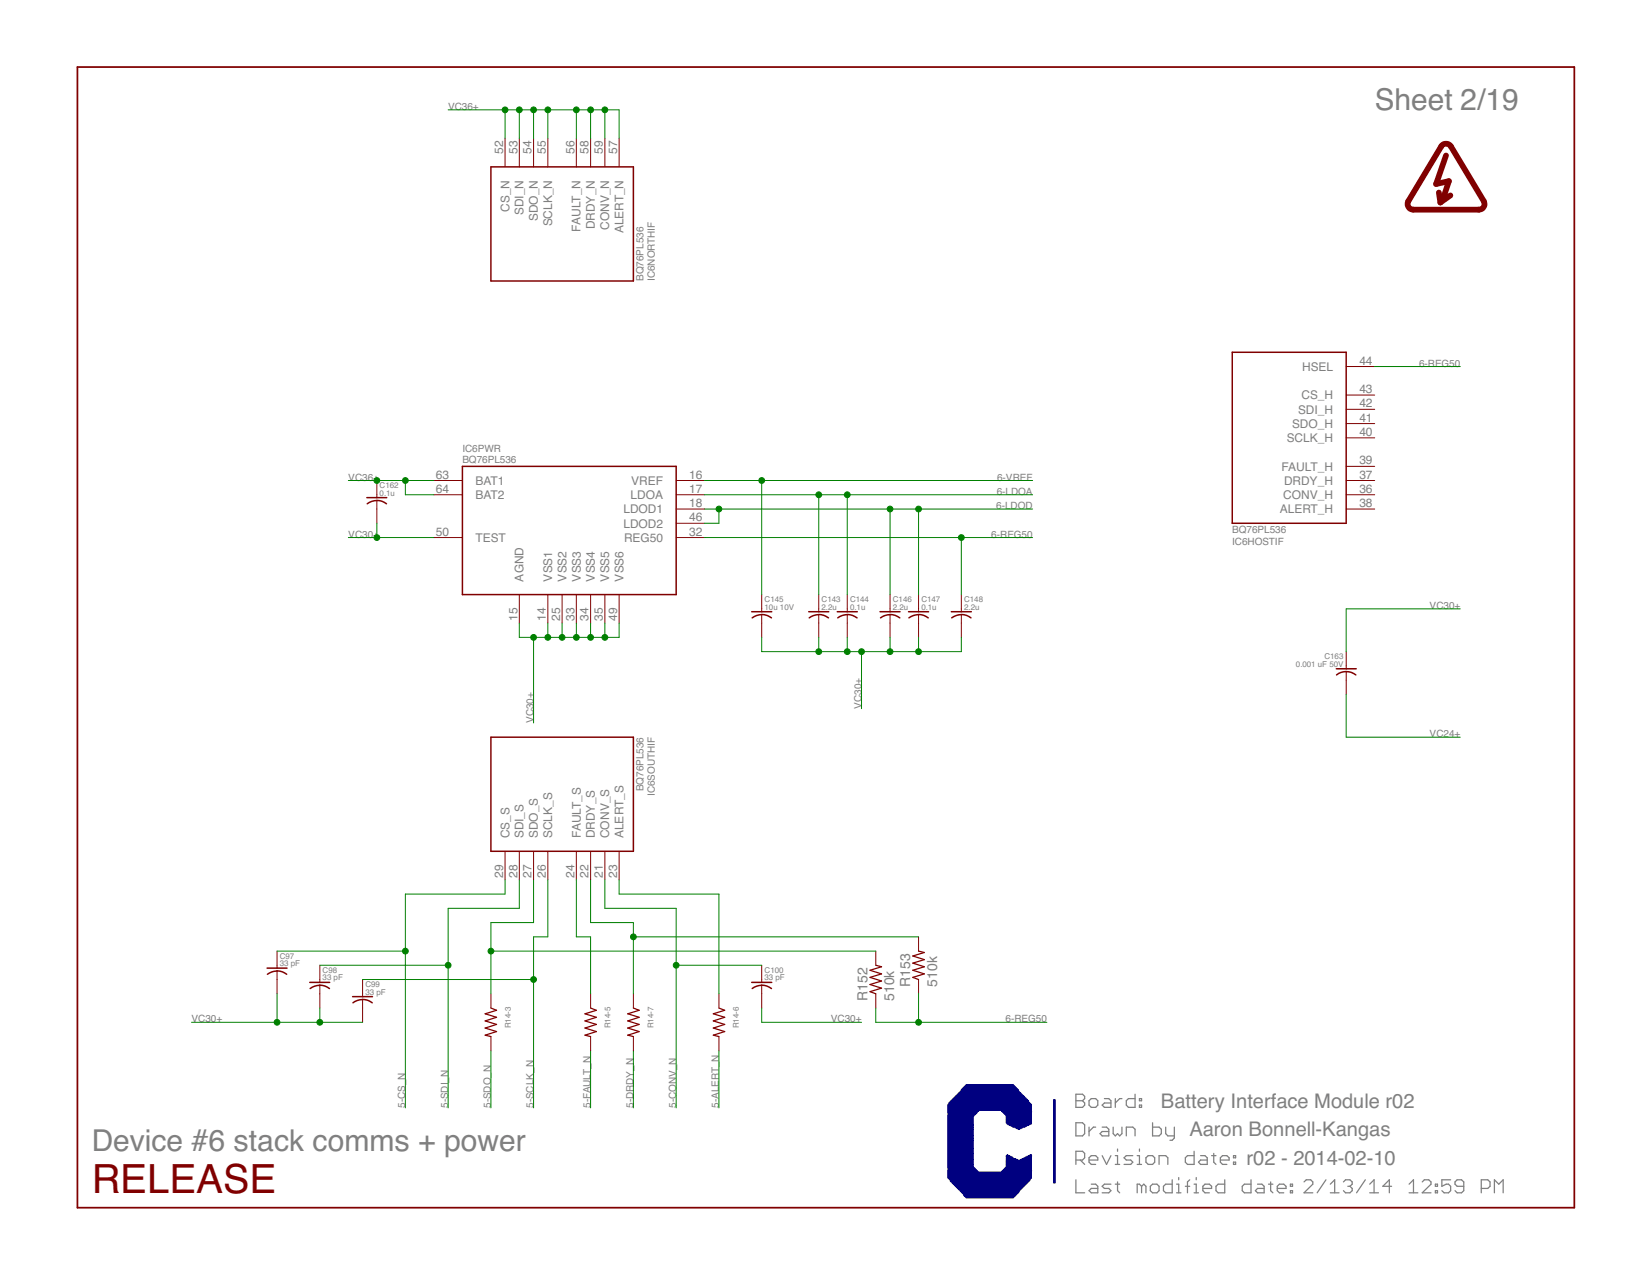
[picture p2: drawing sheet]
<svg xmlns="http://www.w3.org/2000/svg" width="279mm" height="216mm" viewBox="0 0 279 216" stroke-linecap="round" stroke-linejoin="round" font-family="sans-serif">
<g fill="#808080" stroke="#808080" stroke-width=".21">
<path d="M182.1 185.1v2.3z"/>
<path d="M182.1 185.1h1.1z"/>
<path d="M183.2 185.1l.4 .4z"/>
<path d="M183.6 185.5v.4z"/>
<path d="M183.6 185.9l-.4 .3z"/>
<path d="M183.2 186.2l.4 .4z"/>
<path d="M183.6 186.6v.4z"/>
<path d="M183.6 187l-.4 .4z"/>
<path d="M182.1 187.4h1.1z"/>
<path d="M182.1 186.2h1.1z"/>
<path d="M184.7 187.4h.7z"/>
<path d="M185.8 187l-.4 .4z"/>
<path d="M185.8 186.2v.8z"/>
<path d="M185.4 185.9l.4 .3z"/>
<path d="M184.7 185.9h.7z"/>
<path d="M184.3 186.2l.4-.3z"/>
<path d="M184.3 186.2v.8z"/>
<path d="M184.3 187l.4 .4z"/>
<path d="M186.9 185.9h.7z"/>
<path d="M187.6 185.9l.4 .3z"/>
<path d="M188 186.2v1.2z"/>
<path d="M186.9 187.4h1.1z"/>
<path d="M186.5 187l.4 .4z"/>
<path d="M186.5 187l.4-.4z"/>
<path d="M186.9 186.6h1.1z"/>
<path d="M188.7 185.9v1.5z"/>
<path d="M188.7 186.6l.8-.7z"/>
<path d="M189.5 185.9h.4z"/>
<path d="M192.1 185.1v2.3z"/>
<path d="M191 187.4h1.1z"/>
<path d="M190.6 187l.4 .4z"/>
<path d="M190.6 186.2v.8z"/>
<path d="M190.6 186.2l.4-.3z"/>
<path d="M191 185.9h1.1z"/>
<path d="M192.8 185.9h.4z"/>
<path d="M193.2 185.9v.3z"/>
<path d="M192.8 186.2h.4z"/>
<path d="M192.8 185.9v.3z"/>
<path d="M192.8 187h.4z"/>
<path d="M193.2 187v.4z"/>
<path d="M192.8 187.4h.4z"/>
<path d="M192.8 187v.4z"/>
<path d="M182.1 194.8v2.2z"/>
<path d="M182.1 194.8h1.1z"/>
<path d="M183.2 194.8l.4 .4z"/>
<path d="M183.6 195.2v.7z"/>
<path d="M183.6 195.9l-.4 .4z"/>
<path d="M182.1 196.3h1.1z"/>
<path d="M182.8 196.3l.8 .7z"/>
<path d="M184.7 197h.7z"/>
<path d="M184.3 196.6l.4 .4z"/>
<path d="M184.3 195.9v.7z"/>
<path d="M184.3 195.9l.4-.4z"/>
<path d="M184.7 195.5h.7z"/>
<path d="M185.4 195.5l.4 .4z"/>
<path d="M185.8 195.9v.4z"/>
<path d="M184.3 196.3h1.5z"/>
<path d="M186.5 195.5l.8 1.5z"/>
<path d="M188 195.5l-.7 1.5z"/>
<path d="M188.7 195.5h.4z"/>
<path d="M189.1 195.5v1.5z"/>
<path d="M188.7 197h.8z"/>
<path d="M189.1 194.4v.4z"/>
<path d="M190.2 197h1.1z"/>
<path d="M191.7 196.6l-.4 .4z"/>
<path d="M191.3 196.3l.4 .3z"/>
<path d="M190.6 196.3h.7z"/>
<path d="M190.2 195.9l.4 .4z"/>
<path d="M190.2 195.9l.4-.4z"/>
<path d="M190.6 195.5h1.1z"/>
<path d="M192.4 195.5h.4z"/>
<path d="M192.8 195.5v1.5z"/>
<path d="M192.4 197h.8z"/>
<path d="M192.8 194.4v.4z"/>
<path d="M194.3 197h.8z"/>
<path d="M195.4 196.6l-.3 .4z"/>
<path d="M195.4 195.9v.7z"/>
<path d="M195.1 195.5l.3 .4z"/>
<path d="M194.3 195.5h.8z"/>
<path d="M193.9 195.9l.4-.4z"/>
<path d="M193.9 195.9v.7z"/>
<path d="M193.9 196.6l.4 .4z"/>
<path d="M196.2 195.5v1.5z"/>
<path d="M196.2 195.5h1.1z"/>
<path d="M197.3 195.5l.3 .4z"/>
<path d="M197.6 195.9v1.1z"/>
<path d="M202.1 194.8v2.2z"/>
<path d="M201 197h1.1z"/>
<path d="M200.6 196.6l.4 .4z"/>
<path d="M200.6 195.9v.7z"/>
<path d="M200.6 195.9l.4-.4z"/>
<path d="M201 195.5h1.1z"/>
<path d="M203.2 195.5h.7z"/>
<path d="M203.9 195.5l.4 .4z"/>
<path d="M204.3 195.9v1.1z"/>
<path d="M203.2 197h1.1z"/>
<path d="M202.8 196.6l.4 .4z"/>
<path d="M202.8 196.6l.4-.3z"/>
<path d="M203.2 196.3h1.1z"/>
<path d="M205.4 195.2v1.4z"/>
<path d="M205.4 196.6l.4 .4z"/>
<path d="M205 195.5h.8z"/>
<path d="M206.9 197h.7z"/>
<path d="M206.5 196.6l.4 .4z"/>
<path d="M206.5 195.9v.7z"/>
<path d="M206.9 195.5l-.4 .4z"/>
<path d="M206.9 195.5h.7z"/>
<path d="M207.6 195.5l.4 .4z"/>
<path d="M208 195.9v.4z"/>
<path d="M206.5 196.3h1.5z"/>
<path d="M208.7 195.5h.4z"/>
<path d="M209.1 195.5v.4z"/>
<path d="M208.7 195.9h.4z"/>
<path d="M208.7 195.5v.4z"/>
<path d="M208.7 196.6h.4z"/>
<path d="M209.1 196.6v.4z"/>
<path d="M208.7 197h.4z"/>
<path d="M208.7 196.6v.4z"/>
<path d="M182.1 199.6v2.2z"/>
<path d="M182.1 201.8h1.5z"/>
<path d="M184.7 200.4h.7z"/>
<path d="M185.4 200.4l.4 .3z"/>
<path d="M185.8 200.7v1.1z"/>
<path d="M184.7 201.8h1.1z"/>
<path d="M184.3 201.5l.4 .3z"/>
<path d="M184.3 201.5l.4-.4z"/>
<path d="M184.7 201.1h1.1z"/>
<path d="M186.5 201.8h1.1z"/>
<path d="M187.6 201.8l.4-.3z"/>
<path d="M187.6 201.1l.4 .4z"/>
<path d="M186.9 201.1h.7z"/>
<path d="M186.5 200.7l.4 .4z"/>
<path d="M186.5 200.7l.4-.3z"/>
<path d="M186.9 200.4h1.1z"/>
<path d="M189.1 200v1.5z"/>
<path d="M189.1 201.5l.4 .3z"/>
<path d="M188.7 200.4h.8z"/>
<path d="M192.4 200.4v1.4z"/>
<path d="M192.4 200.4h.4z"/>
<path d="M192.8 200.4l.4 .3z"/>
<path d="M193.2 200.7v1.1z"/>
<path d="M193.2 200.7l.4-.3z"/>
<path d="M193.6 200.4l.3 .3z"/>
<path d="M193.9 200.7v1.1z"/>
<path d="M195.1 201.8h.7z"/>
<path d="M195.8 201.8l.4-.3z"/>
<path d="M196.2 200.7v.8z"/>
<path d="M195.8 200.4l.4 .3z"/>
<path d="M195.1 200.4h.7z"/>
<path d="M194.7 200.7l.4-.3z"/>
<path d="M194.7 200.7v.8z"/>
<path d="M194.7 201.5l.4 .3z"/>
<path d="M198.4 199.6v2.2z"/>
<path d="M197.3 201.8h1.1z"/>
<path d="M196.9 201.5l.4 .3z"/>
<path d="M196.9 200.7v.8z"/>
<path d="M196.9 200.7l.4-.3z"/>
<path d="M197.3 200.4h1.1z"/>
<path d="M199.1 200.4h.4z"/>
<path d="M199.5 200.4v1.4z"/>
<path d="M199.1 201.8h.8z"/>
<path d="M199.5 199.2v.4z"/>
<path d="M201 200v1.8z"/>
<path d="M201 200l.3-.4z"/>
<path d="M200.6 200.7h.7z"/>
<path d="M202.1 200.4h.3z"/>
<path d="M202.4 200.4v1.4z"/>
<path d="M202.1 201.8h.7z"/>
<path d="M202.4 199.2v.4z"/>
<path d="M203.9 201.8h.8z"/>
<path d="M203.6 201.5l.3 .3z"/>
<path d="M203.6 200.7v.8z"/>
<path d="M203.6 200.7l.3-.3z"/>
<path d="M203.9 200.4h.8z"/>
<path d="M204.7 200.4l.3 .3z"/>
<path d="M205 200.7v.4z"/>
<path d="M203.6 201.1h1.4z"/>
<path d="M207.3 199.6v2.2z"/>
<path d="M206.1 201.8h1.2z"/>
<path d="M205.8 201.5l.3 .3z"/>
<path d="M205.8 200.7v.8z"/>
<path d="M205.8 200.7l.3-.3z"/>
<path d="M206.1 200.4h1.2z"/>
<path d="M211.7 199.6v2.2z"/>
<path d="M210.6 201.8h1.1z"/>
<path d="M210.2 201.5l.4 .3z"/>
<path d="M210.2 200.7v.8z"/>
<path d="M210.2 200.7l.4-.3z"/>
<path d="M210.6 200.4h1.1z"/>
<path d="M212.8 200.4h.8z"/>
<path d="M213.6 200.4l.3 .3z"/>
<path d="M213.9 200.7v1.1z"/>
<path d="M212.8 201.8h1.1z"/>
<path d="M212.4 201.5l.4 .3z"/>
<path d="M212.8 201.1l-.4 .4z"/>
<path d="M212.8 201.1h1.1z"/>
<path d="M215 200v1.5z"/>
<path d="M215 201.5l.4 .3z"/>
<path d="M214.7 200.4h.7z"/>
<path d="M216.5 201.8h.8z"/>
<path d="M216.2 201.5l.3 .3z"/>
<path d="M216.2 200.7v.8z"/>
<path d="M216.2 200.7l.3-.3z"/>
<path d="M216.5 200.4h.8z"/>
<path d="M217.3 200.4l.3 .3z"/>
<path d="M217.6 200.7v.4z"/>
<path d="M216.2 201.1h1.4z"/>
<path d="M218.4 200.4h.3z"/>
<path d="M218.7 200.4v.3z"/>
<path d="M218.4 200.7h.3z"/>
<path d="M218.4 200.4v.3z"/>
<path d="M218.4 201.5h.3z"/>
<path d="M218.7 201.5v.3z"/>
<path d="M218.4 201.8h.3z"/>
<path d="M218.4 201.5v.3z"/>
<path d="M220.7 201.8h1.5z"/>
<path d="M220.7 201.8l1.5-1.4z"/>
<path d="M222.2 200v.4z"/>
<path d="M221.8 199.6l.4 .4z"/>
<path d="M221.1 199.6h.7z"/>
<path d="M220.7 200l.4-.4z"/>
<path d="M224.4 199.6l-1.5 2.2z"/>
<path d="M225.1 200.4l.8-.8z"/>
<path d="M225.9 199.6v2.2z"/>
<path d="M225.1 201.8h1.5z"/>
<path d="M227.4 200l.3-.4z"/>
<path d="M227.7 199.6h.8z"/>
<path d="M228.5 199.6l.3 .4z"/>
<path d="M228.8 200v.4z"/>
<path d="M228.5 200.7l.3-.3z"/>
<path d="M228.1 200.7h.4z"/>
<path d="M228.5 200.7l.3 .4z"/>
<path d="M228.8 201.1v.4z"/>
<path d="M228.5 201.8l.3-.3z"/>
<path d="M227.7 201.8h.8z"/>
<path d="M227.4 201.5l.3 .3z"/>
<path d="M231.1 199.6l-1.5 2.2z"/>
<path d="M231.8 200.4l.7-.8z"/>
<path d="M232.5 199.6v2.2z"/>
<path d="M231.8 201.8h1.5z"/>
<path d="M235.1 199.6v2.2z"/>
<path d="M235.1 199.6l-1.1 1.1z"/>
<path d="M234 200.7h1.5z"/>
<path d="M238.5 200.4l.7-.8z"/>
<path d="M239.2 199.6v2.2z"/>
<path d="M238.5 201.8h1.4z"/>
<path d="M240.7 201.8h1.5z"/>
<path d="M240.7 201.8l1.5-1.4z"/>
<path d="M242.2 200v.4z"/>
<path d="M241.8 199.6l.4 .4z"/>
<path d="M241 199.6h.8z"/>
<path d="M241 199.6l-.3 .4z"/>
<path d="M242.9 200.4h.4z"/>
<path d="M243.3 200.4v.3z"/>
<path d="M242.9 200.7h.4z"/>
<path d="M242.9 200.4v.3z"/>
<path d="M242.9 201.5h.4z"/>
<path d="M243.3 201.5v.3z"/>
<path d="M242.9 201.8h.4z"/>
<path d="M242.9 201.5v.3z"/>
<path d="M244 199.6h1.5z"/>
<path d="M244 199.6v1.1z"/>
<path d="M244 200.7l.8-.3z"/>
<path d="M244.8 200.4h.3z"/>
<path d="M245.1 200.4l.4 .3z"/>
<path d="M245.5 200.7v.8z"/>
<path d="M245.5 201.5l-.4 .3z"/>
<path d="M244.4 201.8h.7z"/>
<path d="M244 201.5l.4 .3z"/>
<path d="M246.2 201.5l.4 .3z"/>
<path d="M246.6 201.8h.7z"/>
<path d="M247.3 201.8l.4-.3z"/>
<path d="M247.7 200v1.5z"/>
<path d="M247.3 199.6l.4 .4z"/>
<path d="M246.6 199.6h.7z"/>
<path d="M246.6 199.6l-.4 .4z"/>
<path d="M246.2 200v.4z"/>
<path d="M246.2 200.4l.4 .3z"/>
<path d="M246.6 200.7h1.1z"/>
<path d="M250.7 199.6v2.2z"/>
<path d="M250.7 199.6h1.1z"/>
<path d="M251.8 199.6l.4 .4z"/>
<path d="M252.2 200v.7z"/>
<path d="M251.8 201.1l.4-.4z"/>
<path d="M250.7 201.1h1.1z"/>
<path d="M252.9 199.6v2.2z"/>
<path d="M252.9 199.6l.7 .8z"/>
<path d="M253.6 200.4l.8-.8z"/>
<path d="M254.4 199.6v2.2z"/>
<path d="M182.1 190v2.2z"/>
<path d="M182.1 192.2h1.1z"/>
<path d="M183.6 191.8l-.4 .4z"/>
<path d="M183.6 190.3v1.5z"/>
<path d="M183.2 190l.4 .3z"/>
<path d="M182.1 190h1.1z"/>
<path d="M184.3 190.7v1.5z"/>
<path d="M185 190.7l-.7 .8z"/>
<path d="M185 190.7h.4z"/>
<path d="M186.5 190.7h.8z"/>
<path d="M187.3 190.7l.3 .4z"/>
<path d="M187.6 191.1v1.1z"/>
<path d="M186.5 192.2h1.1z"/>
<path d="M186.2 191.8l.3 .4z"/>
<path d="M186.2 191.8l.3-.3z"/>
<path d="M186.5 191.5h1.1z"/>
<path d="M188.4 190.7v1.1z"/>
<path d="M188.4 191.8l.3 .4z"/>
<path d="M188.7 192.2l.4-.4z"/>
<path d="M189.1 191.8l.4 .4z"/>
<path d="M189.5 192.2l.4-.4z"/>
<path d="M189.9 190.7v1.1z"/>
<path d="M190.6 190.7v1.5z"/>
<path d="M190.6 190.7h1.1z"/>
<path d="M191.7 190.7l.4 .4z"/>
<path d="M192.1 191.1v1.1z"/>
<path d="M195.1 190v2.2z"/>
<path d="M195.1 192.2h1.1z"/>
<path d="M196.2 192.2l.3-.4z"/>
<path d="M196.5 191.1v.7z"/>
<path d="M196.2 190.7l.3 .4z"/>
<path d="M195.1 190.7h1.1z"/>
<path d="M197.3 190.7v1.1z"/>
<path d="M197.3 191.8l.3 .4z"/>
<path d="M197.6 192.2h1.1z"/>
<path d="M198.7 190.7v1.9z"/>
<path d="M198.7 192.6l-.3 .3z"/>
<path d="M198 192.9h.4z"/>
</g>
<g fill="#800000" stroke="#800000" stroke-width=".3">
<path d="M13.1 11.3v193z"/>
<path d="M13.1 204.3h253.3z"/>
<path d="M266.4 11.3v193z"/>
<path d="M13.1 11.3h253.3z"/>
</g>
<g fill="#800000" stroke="#800000" stroke-width=".17">
<path d="M227.8 83.7h4.8z"/>
<path d="M227.8 81.3h4.8z"/>
<path d="M227.8 78.9h4.8z"/>
<path d="M227.8 74.1h4.8z"/>
<path d="M227.8 71.7h4.8z"/>
<path d="M227.8 69.3h4.8z"/>
<path d="M227.8 66.8h4.8z"/>
<path d="M227.8 62h4.8z"/>
<path d="M227.8 86.1h4.8z"/>
<path d="M102.4 23.4v4.8z"/>
<path d="M99.9 23.4v4.8z"/>
<path d="M97.5 23.4v4.8z"/>
<path d="M92.7 23.4v4.8z"/>
<path d="M90.3 23.4v4.8z"/>
<path d="M87.9 23.4v4.8z"/>
<path d="M85.5 23.4v4.8z"/>
<path d="M104.8 23.4v4.8z"/>
<path d="M92.7 100.6v4.8z"/>
<path d="M87.9 100.6v4.8z"/>
<path d="M114.4 81.3h4.9z"/>
<path d="M114.4 83.7h4.9z"/>
<path d="M114.4 86.1h4.9z"/>
<path d="M95.1 100.6v4.8z"/>
<path d="M97.5 100.6v4.8z"/>
<path d="M99.9 100.6v4.8z"/>
<path d="M102.4 100.6v4.8z"/>
<path d="M114.4 88.5h4.9z"/>
<path d="M104.8 100.6v4.8z"/>
<path d="M73.4 81.3h4.9z"/>
<path d="M73.4 83.7h4.9z"/>
<path d="M114.4 91h4.9z"/>
<path d="M73.4 91h4.9z"/>
<path d="M102.4 144v4.9z"/>
<path d="M99.9 144v4.9z"/>
<path d="M97.5 144v4.9z"/>
<path d="M92.7 144v4.9z"/>
<path d="M90.3 144v4.9z"/>
<path d="M87.9 144v4.9z"/>
<path d="M85.5 144v4.9z"/>
<path d="M104.8 144v4.9z"/>
<path d="M46.9 164.3v1.4z"/>
<path d="M46.9 160.9v2.4z"/>
<path d="M46.9 165.7v2.4z"/>
<path d="M46.9 163.3v.5z"/>
<path d="M54.1 166.7v1.4z"/>
<path d="M54.1 163.3v2.4z"/>
<path d="M54.1 168.1v2.5z"/>
<path d="M54.1 165.7v.5z"/>
<path d="M61.4 169.1v1.5z"/>
<path d="M61.4 165.7v2.4z"/>
<path d="M61.4 170.6v2.4z"/>
<path d="M61.4 168.1v.5z"/>
<path d="M128.9 166.7v1.4z"/>
<path d="M128.9 163.3v2.4z"/>
<path d="M128.9 168.1v2.5z"/>
<path d="M128.9 165.7v.5z"/>
<path d="M83.1 175.4v2.4z"/>
<path d="M83.1 168.1v2.5z"/>
<path d="M99.9 175.4v2.4z"/>
<path d="M99.9 168.1v2.5z"/>
<path d="M121.7 175.4v2.4z"/>
<path d="M121.7 168.1v2.5z"/>
<path d="M107.2 175.4v2.4z"/>
<path d="M107.2 168.1v2.5z"/>
<path d="M138.6 104v1.4z"/>
<path d="M138.6 100.6v2.4z"/>
<path d="M138.6 105.4v2.4z"/>
<path d="M138.6 103v.5z"/>
<path d="M143.4 104v1.4z"/>
<path d="M143.4 100.6v2.4z"/>
<path d="M143.4 105.4v2.4z"/>
<path d="M143.4 103v.5z"/>
<path d="M128.9 104v1.4z"/>
<path d="M128.9 100.6v2.4z"/>
<path d="M128.9 105.4v2.4z"/>
<path d="M128.9 103v.5z"/>
<path d="M150.6 104v1.4z"/>
<path d="M150.6 100.6v2.4z"/>
<path d="M150.6 105.4v2.4z"/>
<path d="M150.6 103v.5z"/>
<path d="M155.4 104v1.4z"/>
<path d="M155.4 100.6v2.4z"/>
<path d="M155.4 105.4v2.4z"/>
<path d="M155.4 103v.5z"/>
<path d="M162.7 104v1.4z"/>
<path d="M162.7 100.6v2.4z"/>
<path d="M162.7 105.4v2.4z"/>
<path d="M162.7 103v.5z"/>
<path d="M63.8 84.7v1.4z"/>
<path d="M63.8 81.3v2.4z"/>
<path d="M63.8 86.1v2.4z"/>
<path d="M63.8 83.7v.5z"/>
<path d="M227.8 113.6v1.5z"/>
<path d="M227.8 110.3v2.4z"/>
<path d="M227.8 115.1v2.4z"/>
<path d="M227.8 112.7v.5z"/>
<path d="M148.2 160.9v2.4z"/>
<path d="M148.2 168.1v2.5z"/>
<path d="M155.4 158.5v2.4z"/>
<path d="M155.4 165.7v2.4z"/>
</g>
<g fill="#800000" stroke="#800000" stroke-width=".25">
<path d="M208.5 88.5h19.3z"/>
<path d="M227.8 59.6v28.9z"/>
<path d="M208.5 59.6h19.3z"/>
<path d="M208.5 59.6v28.9z"/>
<path d="M107.2 28.2v19.3z"/>
<path d="M83.1 28.2h24.1z"/>
<path d="M83.1 28.2v19.3z"/>
<path d="M83.1 47.5h24.1z"/>
<path d="M78.3 78.9v21.7z"/>
<path d="M78.3 100.6h36.1z"/>
<path d="M114.4 78.9v21.7z"/>
<path d="M78.3 78.9h36.1z"/>
<path d="M107.2 124.7v19.3z"/>
<path d="M83.1 144h24.1z"/>
<path d="M83.1 124.7v19.3z"/>
<path d="M83.1 124.7h24.1z"/>
<path d="M45.2 163.8h1.7z"/>
<path d="M46.9 163.8h1.7z"/>
<path d="M52.4 166.2h1.7z"/>
<path d="M54.1 166.2h1.7z"/>
<path d="M59.7 168.6h1.7z"/>
<path d="M61.4 168.6h1.6z"/>
<path d="M127.2 166.2h1.7z"/>
<path d="M128.9 166.2h1.7z"/>
<path d="M136.9 103.5h1.7z"/>
<path d="M138.6 103.5h1.7z"/>
<path d="M141.7 103.5h1.7z"/>
<path d="M143.4 103.5h1.7z"/>
<path d="M127.2 103.5h1.7z"/>
<path d="M128.9 103.5h1.7z"/>
<path d="M148.9 103.5h1.7z"/>
<path d="M150.6 103.5h1.7z"/>
<path d="M153.8 103.5h1.6z"/>
<path d="M155.4 103.5h1.7z"/>
<path d="M161 103.5h1.7z"/>
<path d="M162.7 103.5h1.7z"/>
<path d="M62.1 84.2h1.7z"/>
<path d="M63.8 84.2h1.6z"/>
<path d="M227.8 113.2h1.7z"/>
<path d="M226.1 113.2h1.7z"/>
</g>
<g fill="none" stroke="#800000" stroke-width=".25">
<path d="M63.8 84.7a2.6 2.6 0 0 1 1.6 .5M63.8 84.7a2.76 2.76 0 0 0-1.7 .5M128.9 104a2.72 2.72 0 0 1 1.7 .5M128.9 104a2.77 2.77 0 0 0-1.6 .5M138.6 104a2.72 2.72 0 0 1 1.6 .5M138.6 104a2.77 2.77 0 0 0-1.7 .5M143.4 104a2.72 2.72 0 0 1 1.6 .5M143.4 104a2.77 2.77 0 0 0-1.6 .5M150.6 104a2.72 2.72 0 0 1 1.7 .5M150.6 104a2.77 2.77 0 0 0-1.6 .5M155.4 104a2.6 2.6 0 0 1 1.7 .5M155.4 104a2.9 2.9 0 0 0-1.6 .5"/>
<path d="M162.7 104a2.6 2.6 0 0 1 1.6 .5M162.7 104a2.9 2.9 0 0 0-1.6 .5M226.2 114.2a2.61 2.61 0 0 1 3.2 0M45.3 164.8a2.61 2.61 0 0 1 3.2 0M52.5 167.3a2.61 2.61 0 0 1 3.3 0M59.7 169.7a2.61 2.61 0 0 1 3.3 0M127.3 167.3a2.61 2.61 0 0 1 3.3 0"/>
</g>
<g fill="#800000" stroke="#800000" stroke-width=".21">
<path d="M83.1 170.6l.9 .3z"/>
<path d="M82.1 171.5l1.9-.6z"/>
<path d="M82.1 171.5l1.9 .6z"/>
<path d="M82.1 172.7l1.9-.6z"/>
<path d="M82.1 172.7l1.9 .6z"/>
<path d="M82.1 173.9l1.9-.6z"/>
<path d="M82.1 173.9l1.9 .6z"/>
<path d="M82.1 175.2l1.9-.7z"/>
<path d="M82.1 175.2l1 .2z"/>
<path d="M99.9 170.6l1 .3z"/>
<path d="M99 171.5l1.9-.6z"/>
<path d="M99 171.5l1.9 .6z"/>
<path d="M99 172.7l1.9-.6z"/>
<path d="M99 172.7l1.9 .6z"/>
<path d="M99 173.9l1.9-.6z"/>
<path d="M99 173.9l1.9 .6z"/>
<path d="M99 175.2l1.9-.7z"/>
<path d="M99 175.2l.9 .2z"/>
<path d="M121.7 170.6l.9 .3z"/>
<path d="M120.7 171.5l1.9-.6z"/>
<path d="M120.7 171.5l1.9 .6z"/>
<path d="M120.7 172.7l1.9-.6z"/>
<path d="M120.7 172.7l1.9 .6z"/>
<path d="M120.7 173.9l1.9-.6z"/>
<path d="M120.7 173.9l1.9 .6z"/>
<path d="M120.7 175.2l1.9-.7z"/>
<path d="M120.7 175.2l1 .2z"/>
<path d="M107.2 170.6l1 .3z"/>
<path d="M106.2 171.5l2-.6z"/>
<path d="M106.2 171.5l2 .6z"/>
<path d="M106.2 172.7l2-.6z"/>
<path d="M106.2 172.7l2 .6z"/>
<path d="M106.2 173.9l2-.6z"/>
<path d="M106.2 173.9l2 .6z"/>
<path d="M106.2 175.2l2-.7z"/>
<path d="M106.2 175.2l1 .2z"/>
<path d="M147.2 167.8l1 .3z"/>
<path d="M147.2 167.8l2-.6z"/>
<path d="M147.2 166.6l2 .6z"/>
<path d="M147.2 166.6l2-.6z"/>
<path d="M147.2 165.4l2 .6z"/>
<path d="M147.2 165.4l2-.6z"/>
<path d="M147.2 164.2l2 .6z"/>
<path d="M147.2 164.2l2-.6z"/>
<path d="M148.2 163.3l1 .3z"/>
<path d="M154.5 165.4l.9 .3z"/>
<path d="M154.5 165.4l1.9-.6z"/>
<path d="M154.5 164.2l1.9 .6z"/>
<path d="M154.5 164.2l1.9-.6z"/>
<path d="M154.5 163l1.9 .6z"/>
<path d="M154.5 163l1.9-.6z"/>
<path d="M154.5 161.8l1.9 .6z"/>
<path d="M154.5 161.8l1.9-.6z"/>
<path d="M155.4 160.9l1 .3z"/>
</g>
<path d="M238.3 34a.96 .96 0 0 0 .9 1.5M243.9 24.8a.97 .97 0 0 1 1.6 0M251.1 34a.96 .96 0 0 1-.8 1.5" fill="none" stroke="#800000" stroke-width=".97"/>
<g fill="#800000" stroke="#800000" stroke-width=".97">
<path d="M243.9 24.8l-5.6 9.2z"/>
<path d="M239.2 35.5h11.1z"/>
<path d="M245.5 24.8l5.6 9.2z"/>
<path d="M244.7 26.3l-1.7 4.8z"/>
<path d="M243 31.1l2.2-.5z"/>
<path d="M245.2 30.6l-1 2.9z"/>
<path d="M243.8 34.3l1.6-1.2z"/>
<path d="M243.5 32.6l.3 1.7z"/>
</g>
<g fill="#008000" stroke="#008000" stroke-width=".17">
<path d="M97.5 148.9v9.6z"/>
<path d="M97.5 158.5h2.4z"/>
<path d="M99.9 158.5v9.6z"/>
<path d="M92.7 148.9v9.6z"/>
<path d="M90.3 158.5h2.4z"/>
<path d="M90.3 158.5v7.2z"/>
<path d="M61.4 165.7h28.9z"/>
<path d="M90.3 165.7v21.8z"/>
<path d="M104.8 148.9v2.4z"/>
<path d="M104.8 151.3h16.9z"/>
<path d="M121.7 151.3v16.8z"/>
<path d="M102.4 148.9v4.8z"/>
<path d="M102.4 153.7h12z"/>
<path d="M114.4 153.7v9.6z"/>
<path d="M114.4 163.3h14.5z"/>
<path d="M114.4 163.3v24.2z"/>
<path d="M99.9 148.9v7.2z"/>
<path d="M99.9 156.1h7.3z"/>
<path d="M107.2 156.1v2.4z"/>
<path d="M107.2 158.5v9.6z"/>
<path d="M107.2 158.5h48.2z"/>
<path d="M90.3 148.9v7.2z"/>
<path d="M83.1 156.1h7.2z"/>
<path d="M83.1 156.1v4.8z"/>
<path d="M83.1 160.9v7.2z"/>
<path d="M83.1 160.9h65.1z"/>
<path d="M87.9 148.9v4.8z"/>
<path d="M75.8 153.7h12.1z"/>
<path d="M75.8 153.7v9.6z"/>
<path d="M54.1 163.3h21.7z"/>
<path d="M75.8 163.3v24.2z"/>
<path d="M85.5 148.9v2.4z"/>
<path d="M68.6 151.3h16.9z"/>
<path d="M68.6 151.3v9.6z"/>
<path d="M46.9 160.9h21.7z"/>
<path d="M68.6 160.9v26.6z"/>
<path d="M121.7 177.8v9.7z"/>
<path d="M107.2 177.8v9.7z"/>
<path d="M99.9 177.8v9.7z"/>
<path d="M83.1 177.8v9.7z"/>
<path d="M54.1 173h7.3z"/>
<path d="M46.9 173h7.2z"/>
<path d="M32.4 173h14.5z"/>
<path d="M46.9 168.1v4.9z"/>
<path d="M54.1 170.6v2.4z"/>
<path d="M128.9 170.6v2.4z"/>
<path d="M128.9 173h16.9z"/>
<path d="M128.9 107.8v2.5z"/>
<path d="M128.9 110.3h9.7z"/>
<path d="M138.6 110.3h4.8z"/>
<path d="M143.4 110.3h2.4z"/>
<path d="M145.8 110.3h4.8z"/>
<path d="M150.6 110.3h4.8z"/>
<path d="M155.4 110.3h7.3z"/>
<path d="M162.7 107.8v2.5z"/>
<path d="M155.4 107.8v2.5z"/>
<path d="M150.6 107.8v2.5z"/>
<path d="M143.4 107.8v2.5z"/>
<path d="M138.6 107.8v2.5z"/>
<path d="M145.8 110.3v9.6z"/>
<path d="M63.8 91h9.6z"/>
<path d="M58.9 91h4.9z"/>
<path d="M63.8 88.5v2.5z"/>
<path d="M104.8 105.4v2.4z"/>
<path d="M102.4 107.8h2.4z"/>
<path d="M99.9 107.8h2.5z"/>
<path d="M97.5 107.8h2.4z"/>
<path d="M95.1 107.8h2.4z"/>
<path d="M92.7 107.8h2.4z"/>
<path d="M90.3 107.8h2.4z"/>
<path d="M87.9 107.8h2.4z"/>
<path d="M87.9 105.4v2.4z"/>
<path d="M92.7 105.4v2.4z"/>
<path d="M95.1 105.4v2.4z"/>
<path d="M97.5 105.4v2.4z"/>
<path d="M99.9 105.4v2.4z"/>
<path d="M102.4 105.4v2.4z"/>
<path d="M90.3 107.8v14.5z"/>
<path d="M227.8 103v7.3z"/>
<path d="M227.8 103h19.3z"/>
<path d="M102.4 18.6h2.4z"/>
<path d="M99.9 18.6h2.5z"/>
<path d="M97.5 18.6h2.4z"/>
<path d="M92.7 18.6h4.8z"/>
<path d="M90.3 18.6h2.4z"/>
<path d="M87.9 18.6h2.4z"/>
<path d="M85.5 18.6h2.4z"/>
<path d="M75.8 18.6h9.7z"/>
<path d="M104.8 18.6v4.8z"/>
<path d="M85.5 18.6v4.8z"/>
<path d="M87.9 18.6v4.8z"/>
<path d="M90.3 18.6v4.8z"/>
<path d="M92.7 18.6v4.8z"/>
<path d="M97.5 18.6v4.8z"/>
<path d="M99.9 18.6v4.8z"/>
<path d="M102.4 18.6v4.8z"/>
<path d="M68.6 83.7h4.8z"/>
<path d="M68.6 81.3v2.4z"/>
<path d="M68.6 81.3h4.8z"/>
<path d="M63.8 81.3h4.8z"/>
<path d="M58.9 81.3h4.9z"/>
<path d="M119.3 81.3h9.6z"/>
<path d="M128.9 81.3v19.3z"/>
<path d="M128.9 81.3h45.9z"/>
<path d="M119.3 83.7h19.3z"/>
<path d="M138.6 83.7h4.8z"/>
<path d="M143.4 83.7h31.4z"/>
<path d="M143.4 83.7v16.9z"/>
<path d="M138.6 83.7v16.9z"/>
<path d="M119.3 86.1h2.4z"/>
<path d="M119.3 88.5h2.4z"/>
<path d="M121.7 86.1v2.4z"/>
<path d="M121.7 86.1h28.9z"/>
<path d="M150.6 86.1h4.8z"/>
<path d="M155.4 86.1h19.4z"/>
<path d="M155.4 86.1v14.5z"/>
<path d="M150.6 86.1v14.5z"/>
<path d="M119.3 91h43.4z"/>
<path d="M162.7 91h12.1z"/>
<path d="M162.7 91v9.6z"/>
<path d="M232.6 62h14.5z"/>
<path d="M148.2 170.6v2.4z"/>
<path d="M148.2 173h7.2z"/>
<path d="M155.4 173h21.8z"/>
<path d="M155.4 168.1v4.9z"/>
<path d="M227.8 117.5v7.2z"/>
<path d="M227.8 124.7h19.3z"/>
<circle cx="90.3" cy="165.7" r=".49"/>
<circle cx="114.4" cy="163.3" r=".49"/>
<circle cx="107.2" cy="158.5" r=".49"/>
<circle cx="83.1" cy="160.9" r=".49"/>
<circle cx="75.8" cy="163.3" r=".49"/>
<circle cx="68.6" cy="160.9" r=".49"/>
<circle cx="46.9" cy="173" r=".49"/>
<circle cx="54.1" cy="173" r=".49"/>
<circle cx="155.4" cy="110.3" r=".49"/>
<circle cx="150.6" cy="110.3" r=".49"/>
<circle cx="143.4" cy="110.3" r=".49"/>
<circle cx="138.6" cy="110.3" r=".49"/>
<circle cx="145.8" cy="110.3" r=".49"/>
<circle cx="63.8" cy="91" r=".49"/>
<circle cx="92.7" cy="107.8" r=".49"/>
<circle cx="95.1" cy="107.8" r=".49"/>
<circle cx="97.5" cy="107.8" r=".49"/>
<circle cx="99.9" cy="107.8" r=".49"/>
<circle cx="102.4" cy="107.8" r=".49"/>
<circle cx="90.3" cy="107.8" r=".49"/>
<circle cx="85.5" cy="18.6" r=".49"/>
<circle cx="87.9" cy="18.6" r=".49"/>
<circle cx="90.3" cy="18.6" r=".49"/>
<circle cx="92.7" cy="18.6" r=".49"/>
<circle cx="97.5" cy="18.6" r=".49"/>
<circle cx="99.9" cy="18.6" r=".49"/>
<circle cx="102.4" cy="18.6" r=".49"/>
<circle cx="68.6" cy="81.3" r=".49"/>
<circle cx="63.8" cy="81.3" r=".49"/>
<circle cx="128.9" cy="81.3" r=".49"/>
<circle cx="143.4" cy="83.7" r=".49"/>
<circle cx="138.6" cy="83.7" r=".49"/>
<circle cx="121.7" cy="86.1" r=".49"/>
<circle cx="155.4" cy="86.1" r=".49"/>
<circle cx="150.6" cy="86.1" r=".49"/>
<circle cx="162.7" cy="91" r=".49"/>
<circle cx="155.4" cy="173" r=".49"/>
</g>
<g fill="#000080" stroke="#000080" stroke-width=".17">
<path d="M163.5 202.6h8v.1h-8z"/>
<path d="M163.4 202.4h8.2v.2h-8.2z"/>
<path d="M163.2 202.3h8.6v.1h-8.6z"/>
<path d="M163.1 202.2h8.8v.1h-8.8z"/>
<path d="M163.1 202h8.9v.2h-8.9z"/>
<path d="M163 201.9h9.1v.1h-9.1z"/>
<path d="M162.8 201.8h9.5v.1h-9.5z"/>
<path d="M162.7 201.6h9.7v.2h-9.7z"/>
<path d="M162.6 201.5h9.8v.1h-9.8z"/>
<path d="M162.4 201.4h10.2v.1h-10.2z"/>
<path d="M162.3 201.2h10.4v.2h-10.4z"/>
<path d="M162.2 201.1h10.6v.1h-10.6z"/>
<path d="M162 201h11v.1h-11z"/>
<path d="M161.9 200.9h11.2v.1h-11.2z"/>
<path d="M161.8 200.7h11.4v.1h-11.4z"/>
<path d="M161.6 200.6h11.8v.1h-11.8z"/>
<path d="M161.5 200.4h12v.2h-12z"/>
<path d="M161.4 200.3h12.2v.1h-12.2z"/>
<path d="M161.2 200.2h12.6v.1h-12.6z"/>
<path d="M161.1 200h12.8v.2h-12.8z"/>
<path d="M178.3 200h.3v.2h-.3z"/>
<path d="M161 199.9h13v.1h-13z"/>
<path d="M178.3 199.9h.3v.1h-.3z"/>
<path d="M160.8 199.8h13.4v.1h-13.4z"/>
<path d="M178.3 199.8h.3v.1h-.3z"/>
<path d="M160.8 199.6h13.5v.2h-13.5z"/>
<path d="M178.3 199.6h.3v.2h-.3z"/>
<path d="M160.7 199.5h13.6v.1h-13.6z"/>
<path d="M178.3 199.5h.3v.1h-.3z"/>
<path d="M160.6 199.4h13.8v.1h-13.8z"/>
<path d="M178.3 199.4h.3v.1h-.3z"/>
<path d="M160.4 199.2h14.2v.2h-14.2z"/>
<path d="M178.3 199.2h.3v.2h-.3z"/>
<path d="M160.4 199.1h14.2v.1h-14.2z"/>
<path d="M178.3 199.1h.3v.1h-.3z"/>
<path d="M160.4 199h14.2v.1h-14.2z"/>
<path d="M178.3 199h.3v.1h-.3z"/>
<path d="M160.4 198.8h14.2v.2h-14.2z"/>
<path d="M178.3 198.8h.3v.2h-.3z"/>
<path d="M160.4 198.7h14.2v.1h-14.2z"/>
<path d="M178.3 198.7h.3v.1h-.3z"/>
<path d="M160.4 198.6h14.2v.1h-14.2z"/>
<path d="M178.3 198.6h.3v.1h-.3z"/>
<path d="M160.4 198.4h14.2v.2h-14.2z"/>
<path d="M178.3 198.4h.3v.2h-.3z"/>
<path d="M160.4 198.3h14.2v.1h-14.2z"/>
<path d="M178.3 198.3h.3v.1h-.3z"/>
<path d="M160.4 198.2h5.1v.1h-5.1z"/>
<path d="M169.5 198.2h5.1v.1h-5.1z"/>
<path d="M178.3 198.2h.3v.1h-.3z"/>
<path d="M160.4 198h5v.2h-5z"/>
<path d="M169.6 198h5v.2h-5z"/>
<path d="M178.3 198h.3v.2h-.3z"/>
<path d="M160.4 197.9h4.8v.1h-4.8z"/>
<path d="M169.8 197.9h4.8v.1h-4.8z"/>
<path d="M178.3 197.9h.3v.1h-.3z"/>
<path d="M160.4 197.8h4.7v.1h-4.7z"/>
<path d="M169.9 197.8h4.7v.1h-4.7z"/>
<path d="M178.3 197.8h.3v.1h-.3z"/>
<path d="M160.4 197.6h4.6v.2h-4.6z"/>
<path d="M170 197.6h4.6v.2h-4.6z"/>
<path d="M178.3 197.6h.3v.2h-.3z"/>
<path d="M160.4 197.5h4.4v.1h-4.4z"/>
<path d="M170.2 197.5h4.4v.1h-4.4z"/>
<path d="M178.3 197.5h.3v.1h-.3z"/>
<path d="M160.4 197.4h4.3v.1h-4.3z"/>
<path d="M170.3 197.4h4.3v.1h-4.3z"/>
<path d="M178.3 197.4h.3v.1h-.3z"/>
<path d="M160.4 197.3h4.3v.1h-4.3z"/>
<path d="M170.3 197.3h4.3v.1h-4.3z"/>
<path d="M178.3 197.3h.3v.1h-.3z"/>
<path d="M160.4 197.1h4.3v.1h-4.3z"/>
<path d="M170.3 197.1h4.3v.1h-4.3z"/>
<path d="M178.3 197.1h.3v.1h-.3z"/>
<path d="M160.4 197h4.3v.1h-4.3z"/>
<path d="M170.3 197h4.3v.1h-4.3z"/>
<path d="M178.3 197h.3v.1h-.3z"/>
<path d="M160.4 196.8h4.3v.2h-4.3z"/>
<path d="M170.3 196.8h4.3v.2h-4.3z"/>
<path d="M178.3 196.8h.3v.2h-.3z"/>
<path d="M160.4 196.7h4.3v.1h-4.3z"/>
<path d="M170.3 196.7h4.3v.1h-4.3z"/>
<path d="M178.3 196.7h.3v.1h-.3z"/>
<path d="M160.4 196.6h4.3v.1h-4.3z"/>
<path d="M170.3 196.6h4.3v.1h-4.3z"/>
<path d="M178.3 196.6h.3v.1h-.3z"/>
<path d="M160.4 196.4h4.3v.2h-4.3z"/>
<path d="M170.3 196.4h4.3v.2h-4.3z"/>
<path d="M178.3 196.4h.3v.2h-.3z"/>
<path d="M160.4 196.3h4.3v.1h-4.3z"/>
<path d="M170.3 196.3h4.3v.1h-4.3z"/>
<path d="M178.3 196.3h.3v.1h-.3z"/>
<path d="M160.4 196.2h4.3v.1h-4.3z"/>
<path d="M170.3 196.2h1.9v.1h-1.9z"/>
<path d="M172.7 196.2h1.9v.1h-1.9z"/>
<path d="M178.3 196.2h.3v.1h-.3z"/>
<path d="M160.4 196h4.3v.2h-4.3z"/>
<path d="M170.3 196h1.6v.2h-1.6z"/>
<path d="M173 196h1.6v.2h-1.6z"/>
<path d="M178.3 196h.3v.2h-.3z"/>
<path d="M160.4 195.9h4.3v.1h-4.3z"/>
<path d="M170.3 195.9h1.2v.1h-1.2z"/>
<path d="M173.2 195.9h1.4v.1h-1.4z"/>
<path d="M178.3 195.9h.3v.1h-.3z"/>
<path d="M160.4 195.8h4.3v.1h-4.3z"/>
<path d="M170.3 195.8h1.1v.1h-1.1z"/>
<path d="M173.5 195.8h1.1v.1h-1.1z"/>
<path d="M178.3 195.8h.3v.1h-.3z"/>
<path d="M160.4 195.6h4.3v.2h-4.3z"/>
<path d="M170.3 195.6h.8v.2h-.8z"/>
<path d="M173.8 195.6h.8v.2h-.8z"/>
<path d="M178.3 195.6h.3v.2h-.3z"/>
<path d="M160.4 195.5h4.3v.1h-4.3z"/>
<path d="M170.3 195.5h.5v.1h-.5z"/>
<path d="M174 195.5h.6v.1h-.6z"/>
<path d="M178.3 195.5h.3v.1h-.3z"/>
<path d="M160.4 195.4h4.3v.1h-4.3z"/>
<path d="M170.4 195.4h.2v.1h-.2z"/>
<path d="M174.3 195.4h.3v.1h-.3z"/>
<path d="M178.3 195.4h.3v.1h-.3z"/>
<path d="M160.4 195.2h4.3v.2h-4.3z"/>
<path d="M178.3 195.2h.3v.2h-.3z"/>
<path d="M160.4 195.1h4.3v.1h-4.3z"/>
<path d="M178.3 195.1h.3v.1h-.3z"/>
<path d="M160.4 195h4.3v.1h-4.3z"/>
<path d="M178.3 195h.3v.1h-.3z"/>
<path d="M160.4 194.8h4.3v.2h-4.3z"/>
<path d="M178.3 194.8h.3v.2h-.3z"/>
<path d="M160.4 194.7h4.3v.1h-4.3z"/>
<path d="M178.3 194.7h.3v.1h-.3z"/>
<path d="M160.4 194.6h4.3v.1h-4.3z"/>
<path d="M178.3 194.6h.3v.1h-.3z"/>
<path d="M160.4 194.4h4.3v.2h-4.3z"/>
<path d="M178.3 194.4h.3v.2h-.3z"/>
<path d="M160.4 194.3h4.3v.1h-4.3z"/>
<path d="M178.3 194.3h.3v.1h-.3z"/>
<path d="M160.4 194.2h4.3v.1h-4.3z"/>
<path d="M178.3 194.2h.3v.1h-.3z"/>
<path d="M160.4 194h4.3v.2h-4.3z"/>
<path d="M178.3 194h.3v.2h-.3z"/>
<path d="M160.4 193.9h4.3v.1h-4.3z"/>
<path d="M178.3 193.9h.3v.1h-.3z"/>
<path d="M160.4 193.8h4.3v.1h-4.3z"/>
<path d="M178.3 193.8h.3v.1h-.3z"/>
<path d="M160.4 193.7h4.3v.1h-4.3z"/>
<path d="M178.3 193.7h.3v.1h-.3z"/>
<path d="M160.4 193.5h4.3v.1h-4.3z"/>
<path d="M178.3 193.5h.3v.1h-.3z"/>
<path d="M160.4 193.4h4.3v.1h-4.3z"/>
<path d="M178.3 193.4h.3v.1h-.3z"/>
<path d="M160.4 193.3h4.3v.1h-4.3z"/>
<path d="M178.3 193.3h.3v.1h-.3z"/>
<path d="M160.4 193.1h4.3v.1h-4.3z"/>
<path d="M178.3 193.1h.3v.1h-.3z"/>
<path d="M160.4 193h4.3v.1h-4.3z"/>
<path d="M178.3 193h.3v.1h-.3z"/>
<path d="M160.4 192.8h4.3v.2h-4.3z"/>
<path d="M178.3 192.8h.3v.2h-.3z"/>
<path d="M160.4 192.7h4.3v.1h-4.3z"/>
<path d="M178.3 192.7h.3v.1h-.3z"/>
<path d="M160.4 192.6h4.3v.1h-4.3z"/>
<path d="M178.3 192.6h.3v.1h-.3z"/>
<path d="M160.4 192.4h4.3v.2h-4.3z"/>
<path d="M178.3 192.4h.3v.2h-.3z"/>
<path d="M160.4 192.3h4.3v.1h-4.3z"/>
<path d="M178.3 192.3h.3v.1h-.3z"/>
<path d="M160.4 192.2h4.3v.1h-4.3z"/>
<path d="M178.3 192.2h.3v.1h-.3z"/>
<path d="M160.4 192h4.3v.2h-4.3z"/>
<path d="M178.3 192h.3v.2h-.3z"/>
<path d="M160.4 191.9h4.3v.1h-4.3z"/>
<path d="M178.3 191.9h.3v.1h-.3z"/>
<path d="M160.4 191.8h4.3v.1h-4.3z"/>
<path d="M178.3 191.8h.3v.1h-.3z"/>
<path d="M160.4 191.6h4.3v.2h-4.3z"/>
<path d="M178.3 191.6h.3v.2h-.3z"/>
<path d="M160.4 191.5h4.3v.1h-4.3z"/>
<path d="M178.3 191.5h.3v.1h-.3z"/>
<path d="M160.4 191.4h4.3v.1h-4.3z"/>
<path d="M178.3 191.4h.3v.1h-.3z"/>
<path d="M160.4 191.2h4.3v.2h-4.3z"/>
<path d="M178.3 191.2h.3v.2h-.3z"/>
<path d="M160.4 191.1h4.3v.1h-4.3z"/>
<path d="M178.3 191.1h.3v.1h-.3z"/>
<path d="M160.4 191h4.3v.1h-4.3z"/>
<path d="M172.3 191h.3v.1h-.3z"/>
<path d="M178.3 191h.3v.1h-.3z"/>
<path d="M160.4 190.8h4.3v.2h-4.3z"/>
<path d="M172 190.8h.8v.2h-.8z"/>
<path d="M178.3 190.8h.3v.2h-.3z"/>
<path d="M160.4 190.7h4.3v.1h-4.3z"/>
<path d="M171.8 190.7h1.3v.1h-1.3z"/>
<path d="M178.3 190.7h.3v.1h-.3z"/>
<path d="M160.4 190.6h4.3v.1h-4.3z"/>
<path d="M171.4 190.6h2.1v.1h-2.1z"/>
<path d="M178.3 190.6h.3v.1h-.3z"/>
<path d="M160.4 190.4h4.3v.2h-4.3z"/>
<path d="M171.1 190.4h2.7v.2h-2.7z"/>
<path d="M178.3 190.4h.3v.2h-.3z"/>
<path d="M160.4 190.3h4.3v.1h-4.3z"/>
<path d="M170.8 190.3h3.2v.1h-3.2z"/>
<path d="M178.3 190.3h.3v.1h-.3z"/>
<path d="M160.4 190.2h4.3v.1h-4.3z"/>
<path d="M170.6 190.2h3.7v.1h-3.7z"/>
<path d="M178.3 190.2h.3v.1h-.3z"/>
<path d="M160.4 190.1h4.3v.1h-4.3z"/>
<path d="M170.4 190.1h4.2v.1h-4.2z"/>
<path d="M178.3 190.1h.3v.1h-.3z"/>
<path d="M160.4 189.9h4.3v.1h-4.3z"/>
<path d="M170.3 189.9h4.3v.1h-4.3z"/>
<path d="M178.3 189.9h.3v.1h-.3z"/>
<path d="M160.4 189.8h4.3v.1h-4.3z"/>
<path d="M170.3 189.8h4.3v.1h-4.3z"/>
<path d="M178.3 189.8h.3v.1h-.3z"/>
<path d="M160.4 189.7h4.3v.1h-4.3z"/>
<path d="M170.3 189.7h4.3v.1h-4.3z"/>
<path d="M178.3 189.7h.3v.1h-.3z"/>
<path d="M160.4 189.5h4.3v.1h-4.3z"/>
<path d="M170.3 189.5h4.3v.1h-4.3z"/>
<path d="M178.3 189.5h.3v.1h-.3z"/>
<path d="M160.4 189.4h4.3v.1h-4.3z"/>
<path d="M170.3 189.4h4.3v.1h-4.3z"/>
<path d="M178.3 189.4h.3v.1h-.3z"/>
<path d="M160.4 189.3h4.3v.1h-4.3z"/>
<path d="M170.3 189.3h4.3v.1h-4.3z"/>
<path d="M178.3 189.3h.3v.1h-.3z"/>
<path d="M160.4 189.1h4.3v.1h-4.3z"/>
<path d="M170.3 189.1h4.3v.1h-4.3z"/>
<path d="M178.3 189.1h.3v.1h-.3z"/>
<path d="M160.4 189h4.3v.1h-4.3z"/>
<path d="M170.3 189h4.3v.1h-4.3z"/>
<path d="M178.3 189h.3v.1h-.3z"/>
<path d="M160.4 188.8h4.3v.2h-4.3z"/>
<path d="M170.3 188.8h4.3v.2h-4.3z"/>
<path d="M178.3 188.8h.3v.2h-.3z"/>
<path d="M160.4 188.7h4.4v.1h-4.4z"/>
<path d="M170.3 188.7h4.3v.1h-4.3z"/>
<path d="M178.3 188.7h.3v.1h-.3z"/>
<path d="M160.4 188.6h4.6v.1h-4.6z"/>
<path d="M170.2 188.6h4.4v.1h-4.4z"/>
<path d="M178.3 188.6h.3v.1h-.3z"/>
<path d="M160.4 188.4h4.7v.2h-4.7z"/>
<path d="M170 188.4h4.6v.2h-4.6z"/>
<path d="M178.3 188.4h.3v.2h-.3z"/>
<path d="M160.4 188.3h4.8v.1h-4.8z"/>
<path d="M169.9 188.3h4.7v.1h-4.7z"/>
<path d="M178.3 188.3h.3v.1h-.3z"/>
<path d="M160.4 188.2h5v.1h-5z"/>
<path d="M169.8 188.2h4.8v.1h-4.8z"/>
<path d="M178.3 188.2h.3v.1h-.3z"/>
<path d="M160.4 188h5v.2h-5z"/>
<path d="M169.6 188h5v.2h-5z"/>
<path d="M178.3 188h.3v.2h-.3z"/>
<path d="M160.4 187.9h5.2v.1h-5.2z"/>
<path d="M169.5 187.9h5.1v.1h-5.1z"/>
<path d="M178.3 187.9h.3v.1h-.3z"/>
<path d="M160.4 187.8h14.2v.1h-14.2z"/>
<path d="M178.3 187.8h.3v.1h-.3z"/>
<path d="M160.4 187.6h14.2v.2h-14.2z"/>
<path d="M178.3 187.6h.3v.2h-.3z"/>
<path d="M160.4 187.5h14.2v.1h-14.2z"/>
<path d="M178.3 187.5h.3v.1h-.3z"/>
<path d="M160.4 187.4h14.2v.1h-14.2z"/>
<path d="M178.3 187.4h.3v.1h-.3z"/>
<path d="M160.4 187.2h14.2v.2h-14.2z"/>
<path d="M178.3 187.2h.3v.2h-.3z"/>
<path d="M160.4 187.1h14.2v.1h-14.2z"/>
<path d="M178.3 187.1h.3v.1h-.3z"/>
<path d="M160.4 187h14.2v.1h-14.2z"/>
<path d="M178.3 187h.3v.1h-.3z"/>
<path d="M160.4 186.8h14.2v.2h-14.2z"/>
<path d="M178.3 186.8h.3v.2h-.3z"/>
<path d="M160.6 186.7h13.8v.1h-13.8z"/>
<path d="M178.3 186.7h.3v.1h-.3z"/>
<path d="M160.6 186.6h13.7v.1h-13.7z"/>
<path d="M178.3 186.6h.3v.1h-.3z"/>
<path d="M160.7 186.5h13.5v.1h-13.5z"/>
<path d="M178.3 186.5h.3v.1h-.3z"/>
<path d="M160.8 186.3h13.2v.1h-13.2z"/>
<path d="M178.3 186.3h.3v.1h-.3z"/>
<path d="M161 186.2h13v.1h-13z"/>
<path d="M178.3 186.2h.3v.1h-.3z"/>
<path d="M161.1 186.1h12.8v.1h-12.8z"/>
<path d="M178.3 186.1h.3v.1h-.3z"/>
<path d="M161.2 185.9h12.6v.1h-12.6z"/>
<path d="M161.4 185.8h12.2v.1h-12.2z"/>
<path d="M161.5 185.7h12v.1h-12z"/>
<path d="M161.6 185.5h11.8v.1h-11.8z"/>
<path d="M161.8 185.4h11.4v.1h-11.4z"/>
<path d="M161.9 185.3h11.2v.1h-11.2z"/>
<path d="M162 185.1h11v.2h-11z"/>
<path d="M162.2 185h10.6v.1h-10.6z"/>
<path d="M162.3 184.8h10.4v.2h-10.4z"/>
<path d="M162.4 184.7h10.2v.1h-10.2z"/>
<path d="M162.6 184.6h9.8v.1h-9.8z"/>
<path d="M162.7 184.4h9.6v.2h-9.6z"/>
<path d="M162.7 184.3h9.6v.1h-9.6z"/>
<path d="M162.8 184.2h9.3v.1h-9.3z"/>
<path d="M163 184h9v.2h-9z"/>
<path d="M163.1 183.9h8.8v.1h-8.8z"/>
<path d="M163.2 183.8h8.6v.1h-8.6z"/>
<path d="M163.4 183.6h8.2v.2h-8.2z"/>
<path d="M163.5 183.5h8v.1h-8z"/>
</g>
<text font-size="6.8" fill="#800000" x="15.5" y="201.9">RELEASE</text>
<g font-size="5.1" fill="#808080">
<text x="232.7" y="18.6">Sheet 2/19</text>
<text x="15.5" y="194.7">Device #6 stack comms + power</text>
</g>
<g font-size="3.4" fill="#808080">
<text x="196.5" y="187.5">Battery Interface Module r02</text>
<text x="201.3" y="192.3">Aaron Bonnell-Kangas</text>
<text x="210.9" y="197.1">r02 - 2014-02-10</text>
</g>
<g font-size="2.4" fill="#808080">
<text x="154" y="167" transform="rotate(-90 154 167)">R153</text>
<text x="158.6" y="167" transform="rotate(-90 158.6 167)">510k</text>
<text x="146.8" y="169.4" transform="rotate(-90 146.8 169.4)">R152</text>
<text x="151.3" y="169.4" transform="rotate(-90 151.3 169.4)">510k</text>
</g>
<g font-size="2" fill="#808080">
<text x="85.1" y="26" transform="rotate(-90 85.1 26)">52</text>
<text x="87.6" y="26" transform="rotate(-90 87.6 26)">53</text>
<text x="90" y="26" transform="rotate(-90 90 26)">54</text>
<text x="92.4" y="26" transform="rotate(-90 92.4 26)">55</text>
<text x="97.2" y="26" transform="rotate(-90 97.2 26)">56</text>
<text x="99.6" y="26" transform="rotate(-90 99.6 26)">58</text>
<text x="102" y="26" transform="rotate(-90 102 26)">59</text>
<text x="104.4" y="26" transform="rotate(-90 104.4 26)">57</text>
<text x="86.2" y="35.8" transform="rotate(-90 86.2 35.8)">CS_N</text>
<text x="88.6" y="36.4" transform="rotate(-90 88.6 36.4)">SDI_N</text>
<text x="91" y="37.4" transform="rotate(-90 91 37.4)">SDO_N</text>
<text x="93.4" y="38.3" transform="rotate(-90 93.4 38.3)">SCLK_N</text>
<text x="98.3" y="39.2" transform="rotate(-90 98.3 39.2)">FAULT_N</text>
<text x="100.7" y="38.8" transform="rotate(-90 100.7 38.8)">DRDY_N</text>
<text x="103.1" y="38.9" transform="rotate(-90 103.1 38.9)">CONV_N</text>
<text x="105.5" y="39.5" transform="rotate(-90 105.5 39.5)">ALERT_N</text>
<text x="220.4" y="62.7">HSEL</text>
<text x="230" y="61.7">44</text>
<text x="219.7" y="70">SDI_H</text>
<text x="220.3" y="67.6">CS_H</text>
<text x="230" y="71.3">41</text>
<text x="230" y="68.9">42</text>
<text x="230" y="66.5">43</text>
<text x="217.8" y="74.8">SCLK_H</text>
<text x="218.7" y="72.4">SDO_H</text>
<text x="230" y="73.7">40</text>
<text x="73.8" y="81">63</text>
<text x="73.8" y="83.4">64</text>
<text x="80.5" y="82">BAT1</text>
<text x="106.8" y="82">VREF</text>
<text x="116.7" y="81">16</text>
<text x="116.7" y="83.4">17</text>
<text x="216.9" y="79.6">FAULT_H</text>
<text x="217.3" y="82">DRDY_H</text>
<text x="230" y="83.4">36</text>
<text x="230" y="81">37</text>
<text x="230" y="78.6">39</text>
<text x="80.5" y="84.4">BAT2</text>
<text x="105.5" y="86.9">LDOD1</text>
<text x="105.5" y="89.3">LDOD2</text>
<text x="106.7" y="84.4">LDOA</text>
<text x="116.7" y="85.8">18</text>
<text x="116.7" y="88.2">46</text>
<text x="216.6" y="86.9">ALERT_H</text>
<text x="217.2" y="84.4">CONV_H</text>
<text x="230" y="85.8">38</text>
<text x="73.8" y="90.6">50</text>
<text x="80.5" y="91.7">TEST</text>
<text x="105.6" y="91.7">REG50</text>
<text x="116.7" y="90.6">32</text>
<text x="88.6" y="98.4" transform="rotate(-90 88.6 98.4)">AGND</text>
<text x="93.4" y="98.4" transform="rotate(-90 93.4 98.4)">VSS1</text>
<text x="95.9" y="98.4" transform="rotate(-90 95.9 98.4)">VSS2</text>
<text x="98.3" y="98.4" transform="rotate(-90 98.3 98.4)">VSS3</text>
<text x="100.7" y="98.4" transform="rotate(-90 100.7 98.4)">VSS4</text>
<text x="103.1" y="98.4" transform="rotate(-90 103.1 98.4)">VSS5</text>
<text x="105.5" y="98.4" transform="rotate(-90 105.5 98.4)">VSS6</text>
<text x="87.6" y="105.1" transform="rotate(-90 87.6 105.1)">15</text>
<text x="92.4" y="105.1" transform="rotate(-90 92.4 105.1)">14</text>
<text x="94.8" y="105.1" transform="rotate(-90 94.8 105.1)">25</text>
<text x="97.2" y="105.1" transform="rotate(-90 97.2 105.1)">33</text>
<text x="99.6" y="105.1" transform="rotate(-90 99.6 105.1)">34</text>
<text x="102" y="105.1" transform="rotate(-90 102 105.1)">35</text>
<text x="104.4" y="105.1" transform="rotate(-90 104.4 105.1)">49</text>
<text x="86.2" y="141.8" transform="rotate(-90 86.2 141.8)">CS_S</text>
<text x="88.6" y="141.8" transform="rotate(-90 88.6 141.8)">SDI_S</text>
<text x="91" y="141.8" transform="rotate(-90 91 141.8)">SDO_S</text>
<text x="93.4" y="141.8" transform="rotate(-90 93.4 141.8)">SCLK_S</text>
<text x="98.3" y="141.8" transform="rotate(-90 98.3 141.8)">FAULT_S</text>
<text x="100.7" y="141.8" transform="rotate(-90 100.7 141.8)">DRDY_S</text>
<text x="103.1" y="141.8" transform="rotate(-90 103.1 141.8)">CONV_S</text>
<text x="105.5" y="141.8" transform="rotate(-90 105.5 141.8)">ALERT_S</text>
<text x="85.1" y="148.5" transform="rotate(-90 85.1 148.5)">29</text>
<text x="87.6" y="148.5" transform="rotate(-90 87.6 148.5)">28</text>
<text x="90" y="148.5" transform="rotate(-90 90 148.5)">27</text>
<text x="92.4" y="148.5" transform="rotate(-90 92.4 148.5)">26</text>
<text x="97.2" y="148.5" transform="rotate(-90 97.2 148.5)">24</text>
<text x="99.6" y="148.5" transform="rotate(-90 99.6 148.5)">22</text>
<text x="102" y="148.5" transform="rotate(-90 102 148.5)">21</text>
<text x="104.4" y="148.5" transform="rotate(-90 104.4 148.5)">23</text>
</g>
<g font-size="1.7" fill="#808080">
<text x="75.8" y="18.6">VC36+</text>
<text x="108.9" y="47.5" transform="rotate(-90 108.9 47.5)">BQ76PL536</text>
<text x="110.8" y="47.5" transform="rotate(-90 110.8 47.5)">IC6NORTHIF</text>
<text x="240.1" y="62">6-REG50</text>
<text x="78.2" y="76.5">IC6PWR</text>
<text x="58.9" y="81.3">VC36+</text>
<text x="78.2" y="78.4">BQ76PL536</text>
<text x="168.7" y="83.7">6-LDOA</text>
<text x="168.7" y="81.3">6-VREF</text>
<text x="168.6" y="86.1">6-LDOD</text>
<text x="58.9" y="91">VC30+</text>
<text x="167.8" y="91">6-REG50</text>
<text x="208.5" y="90.2">BQ76PL536</text>
<text x="208.5" y="92.2">IC6HOSTIF</text>
<text x="241.9" y="103">VC30+</text>
<text x="145.8" y="119.9" transform="rotate(-90 145.8 119.9)">VC30+</text>
<text x="90.3" y="122.3" transform="rotate(-90 90.3 122.3)">VC30+</text>
<text x="241.9" y="124.7">VC24+</text>
<text x="108.9" y="133.9" transform="rotate(-90 108.9 133.9)">BQ76PL536</text>
<text x="110.8" y="134.7" transform="rotate(-90 110.8 134.7)">IC6SOUTHIF</text>
<text x="32.4" y="173">VC30+</text>
<text x="140.6" y="173">VC30+</text>
<text x="170.2" y="173">6-REG50</text>
<text x="68.6" y="187.5" transform="rotate(-90 68.6 187.5)">5-CS_N</text>
<text x="75.8" y="187.5" transform="rotate(-90 75.8 187.5)">5-SDI_N</text>
<text x="83.1" y="187.5" transform="rotate(-90 83.1 187.5)">5-SDO_N</text>
<text x="90.3" y="187.5" transform="rotate(-90 90.3 187.5)">5-SCLK_N</text>
<text x="100" y="187.5" transform="rotate(-90 100 187.5)">5-FAULT_N</text>
<text x="107.2" y="187.5" transform="rotate(-90 107.2 187.5)">5-DRDY_N</text>
<text x="114.4" y="187.5" transform="rotate(-90 114.4 187.5)">5-CONV_N</text>
<text x="121.7" y="187.5" transform="rotate(-90 121.7 187.5)">5-ALERT_N</text>
</g>
<g font-size="1.4" fill="#808080">
<text x="64.2" y="83.8">0.1u</text>
<text x="64.2" y="82.6">C162</text>
<text x="129.4" y="101.9">C145</text>
<text x="139" y="101.9">C143</text>
<text x="143.9" y="101.9">C144</text>
<text x="151.1" y="101.9">C146</text>
<text x="155.9" y="101.9">C147</text>
<text x="163.2" y="101.9">C148</text>
<text x="129.4" y="103.1">10u 10V</text>
<text x="139" y="103.1">2.2u</text>
<text x="143.9" y="103.1">0.1u</text>
<text x="151.1" y="103.1">2.2u</text>
<text x="155.9" y="103.1">0.1u</text>
<text x="163.2" y="103.1">2.2u</text>
<text x="219.3" y="112.8">0.001 uF 50V</text>
<text x="224.1" y="111.6">C163</text>
<text x="47.4" y="163.5">33 pF</text>
<text x="47.4" y="162.2">C97</text>
<text x="54.6" y="165.9">33 pF</text>
<text x="54.6" y="164.7">C98</text>
<text x="61.8" y="167.1">C99</text>
<text x="129.4" y="165.9">33 pF</text>
<text x="129.4" y="164.7">C100</text>
<text x="61.8" y="168.3">33 pF</text>
<text x="86.5" y="174" transform="rotate(-90 86.5 174)">R14-3</text>
<text x="103.3" y="174" transform="rotate(-90 103.3 174)">R14-5</text>
<text x="110.6" y="174" transform="rotate(-90 110.6 174)">R14-7</text>
<text x="125.1" y="174" transform="rotate(-90 125.1 174)">R14-6</text>
</g>
</svg>
